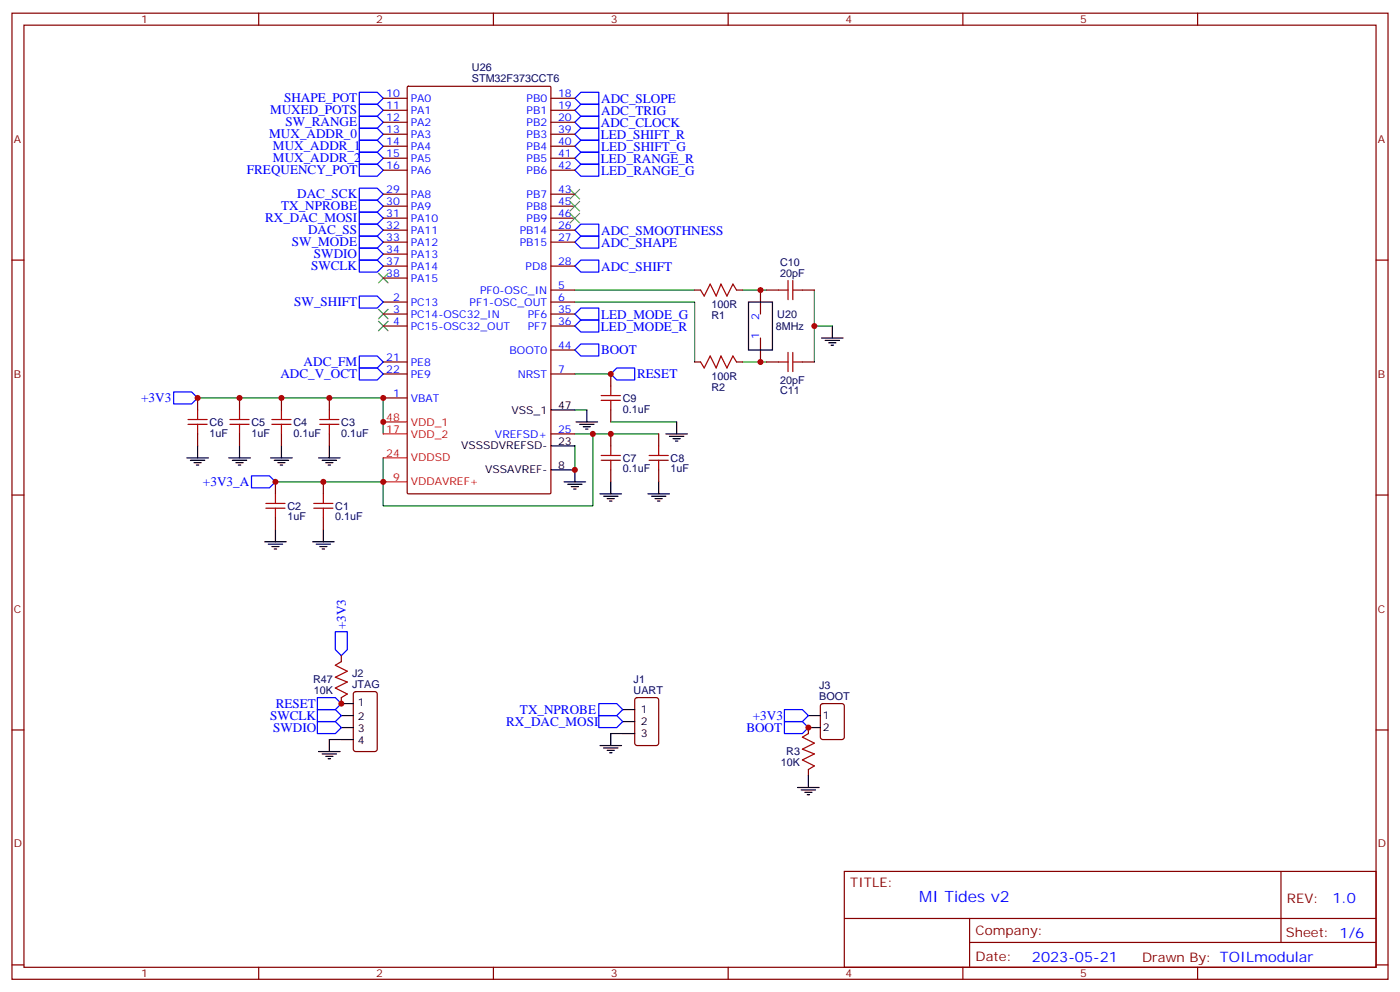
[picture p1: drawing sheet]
<svg xmlns="http://www.w3.org/2000/svg" width="412mm" height="292mm" viewBox="0 0 412 292" stroke-linecap="round" stroke-linejoin="round" font-family="sans-serif">
<g fill="none" stroke="#870000" stroke-width=".35">
<path d="M3.5 3.9h405.4v284.3h-405.4zM7.1 7.4h398.2v277.3h-398.2zM76.2 3.9v3.5M145.3 3.9v3.5M214.5 3.9v3.5M283.6 3.9v3.5M352.8 3.9v3.5M112.9 39.5h7M112.9 36h7M112.9 32.5h7M112.9 28.9h7M120 25.6l.3-.2h41.6l.3 .2 .1 119.4-.2 .3h-41.8l-.3-.1z"/>
<path d="M162.3 39.5h7M162.3 36h7M162.3 32.5h7M162.3 28.9h7M112.9 57.1h7M112.9 50.1h7M112.9 46.6h7M112.9 43h7M162.3 57.1h7M162.3 50.1h7M162.3 46.6h7M162.3 43h7"/>
<path d="M3.5 76.6h3.6M112.9 78.3h7M112.9 64.2h7M112.9 60.7h7M112.9 71.3h7M112.9 67.7h7M112.9 74.8h7M162.3 78.3h7M162.3 64.2h7M162.3 60.7h7M162.3 71.3h7M162.3 67.7h7"/>
<path d="M405.3 76.6h3.6M112.9 96h7M112.9 92.4h7M112.9 88.9h7M112.9 81.8h7M162.3 85.4h7M162.3 96h7M162.3 92.4h7M162.3 88.9h7M204.6 85.4h1.8M217 85.4h1.7M224 85.4v7"/>
<path d="M224 99.5v7M225.8 85.4h3.5M236.4 85.4h3.5M58.2 117.1v3.5M70.6 117.1v3.5M82.9 117.1v3.5M97 117.1v3.5M112.9 106.5h7M112.9 110.1h7M112.9 117.1h7M162.3 110.1h7M162.3 103h7"/>
<path d="M179.9 110.1v3.5M204.6 106.5h1.8M217 106.5h1.7M225.8 106.5h3.5M236.4 106.5h3.5M58.2 127.7v3.5M70.6 127.7v3.5M82.9 127.7v3.5M97 127.7v3.5M162.3 127.7h7M179.9 120.6v3.6M179.9 127.7v3.5"/>
<path d="M179.9 138.3v3.5M194 127.7v3.5M194 138.3v3.5M3.5 145.7h3.6M81.1 141.8v3.5M81.1 152.4v3.5M95.2 141.8v3.5M95.2 152.4v3.5M405.3 145.7h3.6M100.5 193v1.7M3.5 214.8h3.6M100.5 205.3v1.8"/>
<path d="M104.3 203.8l.5-.2h5.6l.7 .4v16.5l-.4 .6-5.9 .1-.7-.5v-16.4zM187.2 205.5l.5-.2h5.6l.7 .4v13l-.4 .7h-5.9l-.7-.4v-13zM238.1 214.1v1.8M241.9 207.3l.5-.2h5.6l.7 .4v9.5l-.5 .6-5.8 .1-.7-.5v-9.4zM405.3 214.8h3.6M238.1 226.5v1.7M248.7 256.5h156.6v28.2h-156.6zM377.3 256.5v20.9M248.7 270.3h156.5M285.6 277.4h119.6M285.6 270.3v14.1M3.5 284h3.6"/>
<path d="M76.2 284.7v3.5M145.3 284.7v3.5M214.5 284.7v3.5M283.6 284.7v3.5M352.8 284.7v3.5M405.3 284h3.6"/>
</g>
<g fill="none" stroke="#008700" stroke-width=".35">
<path d="M169.3 88.9h35.3v17.6M169.3 85.4h35.3M218.7 85.4h7.1M239.9 96h5.3M239.9 85.4v21.1M58.2 117.1h54.7v10.6M169.3 110.1h10.6M218.7 106.5h7.1M169.3 131.2v7.1M169.3 127.7h24.7M169.3 120.6h3.6M174.6 127.7v21.2h-61.7v-14.1"/>
<path d="M179.9 124.2h19.4M81.1 141.8h31.8M97 217.7h3.5M179.9 215.9h3.5"/>
</g>
<g fill="none" stroke="#000" stroke-width=".35">
<path d="M220.5 88.9h7v14.1h-7zM242 99.5h6.4M245.2 96v3.5M243.1 100.2h4.2M244.1 100.9h2.1M244.8 101.6h.7M55 134.8h6.4M56.1 135.5h4.2M57.1 136.2h2.2M57.9 136.9h.7M58.2 131.2v3.6M67.4 134.8h6.3"/>
<path d="M68.4 135.5h4.3M69.5 136.2h2.1M70.2 136.9h.7M70.6 131.2v3.6M79.7 134.8h6.4M80.8 135.5h4.2M81.8 136.2h2.2M82.5 136.9h.8M82.9 131.2v3.6M93.8 134.8h6.4M94.9 135.5h4.2M96 136.2h2.1"/>
<path d="M96.7 136.9h.7M97 131.2v3.6M162.3 138.3h7v3.5M162.3 131.2h7M162.3 120.6h7M169.7 124.2h6.3M170.7 124.9h4.3M171.8 125.6h2.1M172.5 126.3h.7M172.9 120.6v3.6M196.1 127.7h6.4M197.2 128.4h4.2"/>
<path d="M198.3 129.1h2.1M199 129.8h.7M199.3 124.2v3.5M78 159.5h6.3M81.1 155.9v3.6M92.1 159.5h6.3M95.2 155.9v3.6M166.2 141.8h6.3M167.2 142.5h4.2M168.3 143.2h2.1M169 143.9h.7M176.7 145.3h6.4"/>
<path d="M177.8 146h4.2M178.9 146.8h2.1M179.6 147.5h.7M179.9 141.8v3.5M190.9 145.3h6.3M191.9 146h4.2M193 146.8h2.1M193.7 147.5h.7M194 141.8v3.5M79 160.2h4.3M80.1 160.9h2.1M80.8 161.6h.7"/>
<path d="M93.1 160.2h4.3M94.2 160.9h2.1M94.9 161.6h.7M97 217.7v3.5M100.5 210.6h3.6M100.5 214.1h3.6M100.5 207.1h3.6M100.5 217.7h3.6M176.7 219.4h6.4M179.9 215.9v3.5M183.4 215.9h3.6M183.4 208.8h3.6"/>
<path d="M183.4 212.4h3.6M238.1 210.6h3.6M238.1 214.1h3.6M93.8 221.2h6.4M94.9 221.9h4.2M96 222.6h2.1M96.7 223.3h.7M177.8 220.1h4.2M178.9 220.8h2.1M179.6 221.5h.7M234.9 231.8h6.4M236 232.5h4.2"/>
<path d="M237.1 233.2h2.1M237.8 233.9h.7M238.1 228.2v3.6"/>
</g>
<g fill="none" stroke="#a10000" stroke-width=".35">
<path d="M206.4 85.4l1 1.7 1.8-3.5 1.8 3.5 1.4-3.5 1.7 3.5 1.8-3.5 1.1 1.8M229.3 85.4h2.8M232.1 82.5v5.7M233.5 82.5v5.7M233.5 85.4h2.9M177.1 116.4h5.6M177.1 117.8h5.6M179.9 113.6v2.8M179.9 117.8v2.8M206.4 106.5l1 1.8 1.8-3.5 1.8 3.5 1.4-3.5 1.7 3.5 1.8-3.5 1.1 1.7M229.3 106.5h2.8M232.1 103.7v5.7"/>
<path d="M233.5 106.5h2.9M233.5 103.7v5.7M55.4 123.5h5.6M55.4 124.9h5.6M58.2 120.6v2.9M58.2 124.9v2.8M67.7 123.5h5.7M67.7 124.9h5.7M70.6 120.6v2.9M70.6 124.9v2.8M80.1 123.5h5.6M80.1 124.9h5.6"/>
<path d="M82.9 120.6v2.9M82.9 124.9v2.8M94.2 123.5h5.6M94.2 124.9h5.6M97 120.6v2.9M97 124.9v2.8M177.1 134.1h5.6M177.1 135.5h5.6M179.9 131.2v2.9M179.9 135.5v2.8M191.2 134.1h5.6M191.2 135.5h5.6"/>
<path d="M194 131.2v2.9M194 135.5v2.8M78.3 149.6h5.7M78.3 148.2h5.7M81.1 145.3v2.9M81.1 149.6v2.8M92.4 149.6h5.7M92.4 148.2h5.7M95.2 145.3v2.9M95.2 149.6v2.8M100.5 194.7l-1.7 1.1 3.5 1.8-3.5 1.7 3.5 1.4-3.5 1.8 3.5 1.8-1.8 1M238.1 215.9l-1.7 1.1 3.5 1.7-3.5 1.8 3.5 1.4-3.5 1.8 3.5 1.7-1.8 1.1"/>
</g>
<path d="M167.9 55.7l2.8 2.9M167.9 59.3l2.8 2.8M170.7 55.7l-2.8 2.9M170.7 59.3l-2.8 2.8M167.9 62.8l2.8 2.8M170.7 62.8l-2.8 2.8M111.5 94.5l2.8 2.9M111.5 91l2.8 2.8M111.5 80.4l2.8 2.9M114.3 94.5l-2.8 2.9M114.3 91l-2.8 2.8M114.3 80.4l-2.8 2.9" fill="none" stroke="#3c3" stroke-width=".35"/>
<g fill="none" stroke="#00f" stroke-width=".35">
<path d="M105.8 27.2h5.3l1.8 1.7-1.8 1.8h-5.3zM105.8 30.7h5.3l1.8 1.8-1.8 1.7h-5.3zM105.8 34.2h5.3l1.8 1.8-1.8 1.7h-5.3zM105.8 37.7h5.3l1.8 1.8-1.8 1.8h-5.3zM169.3 28.9l1.8-1.7h5.3v3.5h-5.3zM169.3 32.5l1.8-1.8h5.3v3.5h-5.3zM169.3 36l1.8-1.8h5.3v3.5h-5.3zM169.3 39.5l1.8-1.8h5.3v3.6h-5.3zM105.8 41.3h5.3l1.8 1.7-1.8 1.8h-5.3zM105.8 44.8h5.3l1.8 1.8-1.8 1.7h-5.3zM105.8 48.3h5.3l1.8 1.8-1.8 1.8h-5.3zM105.8 55.4h5.3l1.8 1.7-1.8 1.8h-5.3z"/>
<path d="M105.8 58.9h5.3l1.8 1.8-1.8 1.7h-5.3zM169.3 43l1.8-1.7h5.3v3.5h-5.3zM169.3 46.6l1.8-1.8h5.3v3.5h-5.3zM169.3 50.1l1.8-1.8h5.3v3.6h-5.3zM105.8 62.4h5.3l1.8 1.8-1.8 1.8h-5.3zM105.8 66h5.3l1.8 1.7-1.8 1.8h-5.3zM105.8 69.5h5.3l1.8 1.8-1.8 1.7h-5.3zM105.8 73h5.3l1.8 1.8-1.8 1.8h-5.3zM105.8 76.6h5.3l1.8 1.7-1.8 1.8h-5.3zM169.3 78.3l1.8-1.7h5.3v3.5h-5.3zM169.3 67.7l1.8-1.7h5.3v3.5h-5.3zM169.3 71.3l1.8-1.8h5.3v3.5h-5.3z"/>
<path d="M105.8 87.1h5.3l1.8 1.8-1.8 1.8h-5.3zM169.3 92.4l1.8-1.7h5.3v3.5h-5.3zM169.3 96l1.8-1.8h5.3v3.5h-5.3zM51.2 115.4h5.2l1.8 1.7-1.8 1.8h-5.2zM105.8 104.8h5.3l1.8 1.7-1.8 1.8h-5.3zM105.8 108.3h5.3l1.8 1.8-1.8 1.7h-5.3zM171.1 101.2h5.3v3.6h-5.3l-1.8-1.8zM179.9 110.1l1.8-1.8h5.3v3.5h-5.3zM74.1 140.1h5.3l1.7 1.7-1.7 1.8h-5.3zM98.8 185.9h3.5v5.3l-1.8 1.8-1.7-1.8zM93.5 205.3h5.3l1.7 1.8-1.7 1.7h-5.3zM93.5 212.4h5.3l1.7 1.7-1.7 1.8h-5.3z"/>
<path d="M93.5 208.8h5.3l1.7 1.8-1.7 1.8h-5.3zM176.4 210.6h5.3l1.7 1.8-1.7 1.7h-5.3zM176.4 207.1h5.3l1.7 1.7-1.7 1.8h-5.3zM231.1 212.4h5.3l1.7 1.7-1.7 1.8h-5.3zM231.1 208.8h5.3l1.7 1.8-1.7 1.8h-5.3z"/>
</g>
<path d="M112.9 134.8h7M112.9 127.7h7M112.9 124.2h7M112.9 141.8h7" fill="none" stroke="#f00" stroke-width=".35"/>
<g fill="#c00">
<circle cx="112.9" cy="141.8" r=".88"/>
<circle cx="224" cy="85.4" r=".88"/>
<circle cx="224" cy="106.5" r=".88"/>
<circle cx="239.9" cy="96" r=".88"/>
<circle cx="179.9" cy="110.1" r=".88"/>
<circle cx="179.9" cy="127.7" r=".88"/>
<circle cx="174.6" cy="127.7" r=".88"/>
<circle cx="58.2" cy="117.1" r=".88"/>
<circle cx="70.6" cy="117.1" r=".88"/>
<circle cx="82.9" cy="117.1" r=".88"/>
<circle cx="97" cy="117.1" r=".88"/>
<circle cx="95.3" cy="141.8" r=".88"/>
<circle cx="81.1" cy="141.8" r=".88"/>
<circle cx="238.1" cy="214.1" r=".88"/>
<circle cx="100.5" cy="207.1" r=".88"/>
<circle cx="169.3" cy="138.3" r=".88"/>
<circle cx="112.9" cy="124.2" r=".88"/>
<circle cx="112.9" cy="117.1" r=".88"/>
</g>
<text font-size="4.6" fill="#00f" x="270.8" y="265.5">MI Tides v2</text>
<g font-size="4.2" fill="#00f">
<text x="392.5" y="265.7">1.0</text>
<text x="304" y="283.1">2023-05-21</text>
</g>
<g font-size="3.9" fill="#00f">
<text x="79.6" y="33.7">MUXED_POTS</text>
<text x="83.7" y="30.2">SHAPE_POT</text>
<text x="177.1" y="33.8">ADC_TRIG</text>
<text x="177.1" y="30.2">ADC_SLOPE</text>
<text x="79.3" y="40.7">MUX_ADDR_0</text>
<text x="84.1" y="37.2">SW_RANGE</text>
<text x="177" y="40.8">LED_SHIFT_R</text>
<text x="177" y="37.3">ADC_CLOCK</text>
<text x="80.4" y="44.2">MUX_ADDR_1</text>
<text x="80.4" y="47.7">MUX_ADDR_2</text>
<text x="177" y="47.9">LED_RANGE_R</text>
<text x="177.1" y="44.3">LED_SHIFT_G</text>
<text x="72.7" y="51.3">FREQUENCY_POT</text>
<text x="177.1" y="51.4">LED_RANGE_G</text>
<text x="87.5" y="58.4">DAC_SCK</text>
<text x="78.1" y="65.5">RX_DAC_MOSI</text>
<text x="82.8" y="61.9">TX_NPROBE</text>
<text x="90.8" y="69">DAC_SS</text>
<text x="177.1" y="69">ADC_SMOOTHNESS</text>
<text x="86" y="72.5">SW_MODE</text>
<text x="92.5" y="76">SWDIO</text>
<text x="177.1" y="72.6">ADC_SHAPE</text>
<text x="91.6" y="79.6">SWCLK</text>
<text x="177.1" y="79.6">ADC_SHIFT</text>
<text x="86.7" y="90.2">SW_SHIFT</text>
<text x="177.1" y="93.7">LED_MODE_G</text>
<text x="177" y="97.3">LED_MODE_R</text>
<text x="89.5" y="107.8">ADC_FM</text>
<text x="177" y="104.3">BOOT</text>
<text x="82.6" y="111.3">ADC_V_OCT</text>
<text x="187.7" y="111.4">RESET</text>
<text x="41.6" y="118.4">+3V3</text>
<text x="59.8" y="143.1">+3V3_A</text>
<text x="101.9" y="185.2" transform="rotate(-90 101.9 185.2)">+3V3</text>
<text x="81.2" y="208.3">RESET</text>
<text x="79.5" y="211.8">SWCLK</text>
<text x="80.4" y="215.4">SWDIO</text>
<text x="149.1" y="213.6">RX_DAC_MOSI</text>
<text x="153.2" y="210.1">TX_NPROBE</text>
<text x="219.8" y="215.4">BOOT</text>
<text x="221.8" y="211.8">+3V3</text>
</g>
<g font-size="3.9" fill="#800">
<text x="250.5" y="261.1">TITLE:</text>
<text x="379.1" y="265.7">REV:</text>
<text x="287.4" y="275.3">Company:</text>
<text x="378.7" y="275.9">Sheet: 1/6</text>
<text x="287.4" y="282.9">Date:</text>
<text x="336.4" y="283">Drawn By: TOILmodular</text>
</g>
<g font-size="3.2" fill="#800">
<text x="41.6" y="6.9">1</text>
<text x="110.8" y="6.9">2</text>
<text x="179.9" y="6.9">3</text>
<text x="249.1" y="6.9">4</text>
<text x="318.2" y="6.9">5</text>
<text x="4.1" y="42">A</text>
<text x="405.9" y="42">A</text>
<text x="4.1" y="111.1">B</text>
<text x="405.9" y="111.1">B</text>
<text x="4.1" y="180.3">C</text>
<text x="405.9" y="180.3">C</text>
<text x="4.1" y="249.4">D</text>
<text x="405.9" y="249.4">D</text>
<text x="41.6" y="287.7">1</text>
<text x="110.8" y="287.7">2</text>
<text x="179.9" y="287.7">3</text>
<text x="249.1" y="287.7">4</text>
<text x="318.2" y="287.7">5</text>
</g>
<g font-size="3.2" fill="#000080">
<text x="139" y="20.9">U26</text>
<text x="139" y="24.1">STM32F373CCT6</text>
<text x="229.8" y="81.5">20pF</text>
<text x="229.8" y="78.3">C10</text>
<text x="209.6" y="90.7">100R</text>
<text x="209.6" y="93.8">R1</text>
<text x="229" y="93.5">U20</text>
<text x="228.5" y="97.1">8MHz</text>
<text x="209.6" y="111.8">100R</text>
<text x="229.8" y="112.9">20pF</text>
<text x="183.4" y="118.2">C9</text>
<text x="209.6" y="115">R2</text>
<text x="229.8" y="116.1">C11</text>
<text x="61.7" y="125.3">C6</text>
<text x="74.1" y="125.3">C5</text>
<text x="86.4" y="125.3">C4</text>
<text x="100.5" y="125.3">C3</text>
<text x="183.4" y="121.4">0.1uF</text>
<text x="61.7" y="128.5">1uF</text>
<text x="74.1" y="128.5">1uF</text>
<text x="86.4" y="128.5">0.1uF</text>
<text x="100.5" y="128.5">0.1uF</text>
<text x="183.4" y="135.9">C7</text>
<text x="197.6" y="135.9">C8</text>
<text x="183.4" y="139.1">0.1uF</text>
<text x="197.6" y="139.1">1uF</text>
<text x="84.7" y="150">C2</text>
<text x="98.8" y="150">C1</text>
<text x="84.7" y="153.2">1uF</text>
<text x="98.8" y="153.2">0.1uF</text>
<text x="92.2" y="201.1">R47</text>
<text x="103.7" y="202.5">JTAG</text>
<text x="103.7" y="199.3">J2</text>
<text x="186.6" y="201.1">J1</text>
<text x="241.3" y="202.9">J3</text>
<text x="92.4" y="204.3">10K</text>
<text x="186.6" y="204.3">UART</text>
<text x="241.3" y="206">BOOT</text>
<text x="230" y="225.5">10K</text>
<text x="231.6" y="222.3">R3</text>
</g>
<g font-size="3.2" fill="#00f">
<text x="113.8" y="28.6">10</text>
<text x="121" y="30">PA0</text>
<text x="155.1" y="30">PB0</text>
<text x="164.4" y="28.6">18</text>
<text x="113.8" y="35.6">12</text>
<text x="113.8" y="32.1">11</text>
<text x="121" y="33.5">PA1</text>
<text x="155.1" y="33.5">PB1</text>
<text x="164.4" y="35.6">20</text>
<text x="164.4" y="32.1">19</text>
<text x="113.8" y="39.2">13</text>
<text x="121" y="40.6">PA3</text>
<text x="121" y="37">PA2</text>
<text x="155.1" y="40.6">PB3</text>
<text x="155.1" y="37">PB2</text>
<text x="164.4" y="39.2">39</text>
<text x="113.8" y="46.2">15</text>
<text x="113.8" y="42.7">14</text>
<text x="121" y="47.6">PA5</text>
<text x="121" y="44.1">PA4</text>
<text x="155.1" y="47.6">PB5</text>
<text x="155.1" y="44.1">PB4</text>
<text x="164.4" y="46.2">41</text>
<text x="164.4" y="42.7">40</text>
<text x="113.8" y="49.7">16</text>
<text x="121" y="51.2">PA6</text>
<text x="155.1" y="51.2">PB6</text>
<text x="164.4" y="49.7">42</text>
<text x="113.8" y="56.8">29</text>
<text x="121" y="58.2">PA8</text>
<text x="155.1" y="58.2">PB7</text>
<text x="164.4" y="56.8">43</text>
<text x="113.8" y="60.3">30</text>
<text x="113.8" y="63.9">31</text>
<text x="121" y="61.7">PA9</text>
<text x="121" y="65.3">PA10</text>
<text x="155.1" y="65.3">PB9</text>
<text x="155.1" y="61.7">PB8</text>
<text x="164.4" y="63.9">46</text>
<text x="164.4" y="60.3">45</text>
<text x="113.8" y="70.9">33</text>
<text x="113.8" y="67.4">32</text>
<text x="121" y="68.8">PA11</text>
<text x="153.1" y="68.8">PB14</text>
<text x="164.4" y="70.9">27</text>
<text x="164.4" y="67.4">26</text>
<text x="113.8" y="78">37</text>
<text x="113.8" y="74.4">34</text>
<text x="121" y="75.8">PA13</text>
<text x="121" y="72.3">PA12</text>
<text x="153.1" y="72.3">PB15</text>
<text x="164.4" y="78">28</text>
<text x="113.8" y="81.5">38</text>
<text x="121" y="82.9">PA15</text>
<text x="121" y="79.4">PA14</text>
<text x="154.8" y="79.4">PD8</text>
<text x="115.8" y="88.5">2</text>
<text x="121" y="90">PC13</text>
<text x="138.3" y="90">PF1-OSC_OUT</text>
<text x="141.4" y="86.4">PF0-OSC_IN</text>
<text x="164.4" y="88.5">6</text>
<text x="164.4" y="85">5</text>
<text x="115.8" y="95.6">4</text>
<text x="115.8" y="92.1">3</text>
<text x="121" y="93.5">PC14-OSC32_IN</text>
<text x="155.5" y="93.5">PF6</text>
<text x="164.4" y="95.6">36</text>
<text x="164.4" y="92.1">35</text>
<text x="223.7" y="94.2" transform="rotate(-90 223.7 94.2)">2</text>
<text x="121" y="97">PC15-OSC32_OUT</text>
<text x="155.5" y="97">PF7</text>
<text x="223.7" y="99.7" transform="rotate(-90 223.7 99.7)">1</text>
<text x="113.8" y="106.2">21</text>
<text x="121" y="107.6">PE8</text>
<text x="150.1" y="104.1">BOOT0</text>
<text x="164.4" y="102.7">44</text>
<text x="113.8" y="109.7">22</text>
<text x="121" y="111.1">PE9</text>
<text x="152.5" y="111.1">NRST</text>
<text x="164.4" y="109.7">7</text>
<text x="115.8" y="116.8">1</text>
<text x="121" y="118.2">VBAT</text>
<text x="145.8" y="128.8">VREFSD+</text>
<text x="164.4" y="127.4">25</text>
</g>
<g font-size="3.2" fill="#f00">
<text x="113.8" y="123.8">48</text>
<text x="121" y="125.2">VDD_1</text>
<text x="113.8" y="127.4">17</text>
<text x="121" y="128.8">VDD_2</text>
<text x="113.8" y="134.4">24</text>
<text x="121" y="135.8">VDDSD</text>
<text x="115.8" y="141.5">9</text>
<text x="121" y="142.9">VDDAVREF+</text>
</g>
<g font-size="3.2">
<text x="150.7" y="121.7">VSS_1</text>
<text x="164.4" y="120.3">47</text>
<text x="164.4" y="130.9">23</text>
<text x="135.8" y="132.3">VSSSDVREFSD-</text>
<text x="164.4" y="137.9">8</text>
<text x="142.9" y="139.3">VSSAVREF-</text>
<text x="105.4" y="207.8">1</text>
<text x="188.7" y="209.9">1</text>
<text x="105.4" y="212">2</text>
<text x="105.4" y="215.5">3</text>
<text x="188.7" y="213.4">2</text>
<text x="242.4" y="211.7">1</text>
<text x="242.4" y="215.2">2</text>
<text x="105.4" y="219.1">4</text>
<text x="188.7" y="217">3</text>
</g>
</svg>
